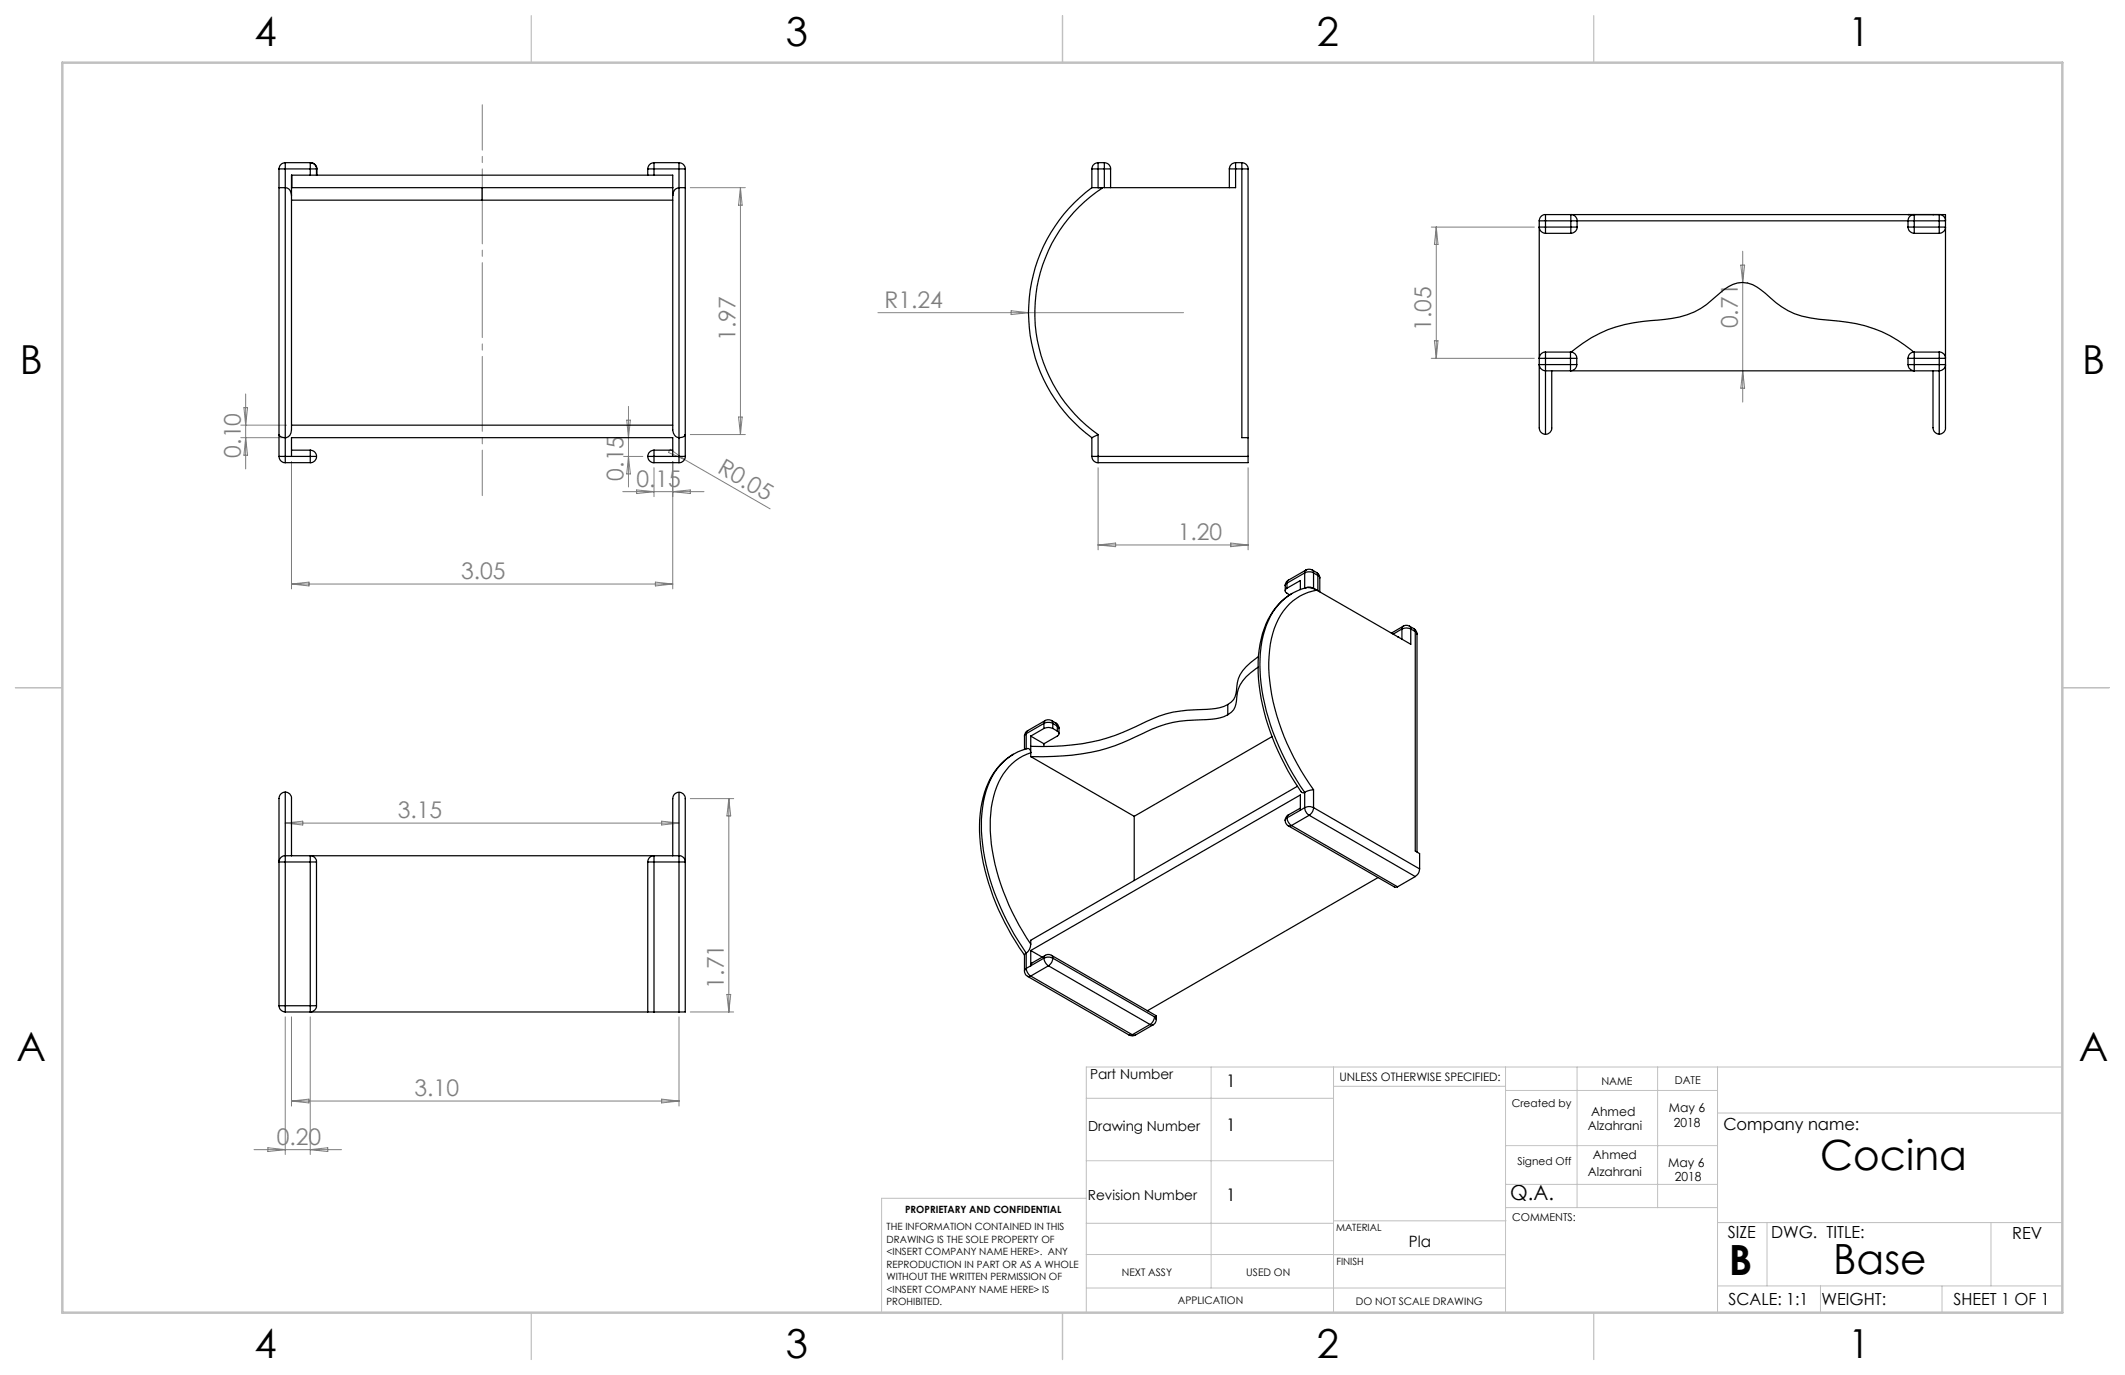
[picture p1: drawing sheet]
<svg xmlns="http://www.w3.org/2000/svg" width="432mm" height="279mm" viewBox="0 0 432 279" stroke-linecap="round" stroke-linejoin="round" font-family="sans-serif">
<g fill="none" stroke="#c0c0c0" stroke-width=".2">
<path d="M246.1 216.8v44.9M271 216.8v49.9M305.9 216.8v49.9M320.5 216.8v28.6M336.8 216.8v28.6M349 216.8v49.9M419.1 216.8h-198.4v49.9M220.7 235.9h50.3M220.7 223.2h50.3M271 220.7h34.9M305.9 232.8h43.1M305.9 221.6h43.1"/>
<path d="M349 226.2h70.1M220.7 248.6h50.3M220.7 254.9h50.3M220.7 243.5h-41.6v23.2M271 255h34.9M271 248.1h35M305.9 240.7h43.1M306 245.4h43M349 248.4h70.1M359.1 248.4v12.9M404.6 248.4v12.9M220.7 261.7h85.2"/>
<path d="M349 261.3h70.1M369.9 261.3v5.4M394.6 261.3v5.4"/>
</g>
<path d="M108 3.2v9.5M215.9 3.2v9.5M323.8 3.2v9.5M3.1 139.7h9.6M419.1 139.7h9.5M108 266.7v9.6M215.9 266.7v9.6M323.8 266.7v9.6" fill="none" stroke="#c0c0c0" stroke-width=".25"/>
<path d="M12.7 12.7h406.4v254h-406.4z" fill="none" stroke="#c0c0c0" stroke-width=".5"/>
<g fill="none" stroke="#808080" stroke-width=".2">
<path d="M140.3 38.1h11.1M150.5 38.1v50.2M150.5 38.1l.3 3.6h-.7zM290.8 46.1h21M291.9 46.1v26.7M291.9 46.1l.3 3.6h-.7zM353.7 53.9h.8l-.4 3.5zM354.1 51v30.7M355.1 57.4h.1M178.4 63.5h62.1M205.5 63.1l3.5 .4-3.5 .4zM290.8 72.8h21"/>
<path d="M291.5 69.3h.7l-.3 3.5zM354.1 75.4l.4 3.5h-.8zM48.9 88.9h9.3M48.9 86.4h9.3M49.6 82.8h.7l-.4 3.6zM49.9 80v15.3M49.9 88.9l.4 3.6h-.7zM59.2 93.8v25.9M126.5 99.9h16.6M126.7 92.7h3.9M127.4 85.4h.7l-.4 3.5zM127.7 82.6v16.4"/>
<path d="M127.7 92.7l.4 3.6h-.7zM129.4 99.6l3.5 .3-3.5 .4zM132.9 95v5.9M136.2 91.3l2.9 2.1-3.3-1.5zM136.7 93.8v25.9M136.7 99.9l3.6-.3v.7zM138 92.7l1.1 .7M139.1 93.4l17.4 10M140.3 88.3h11.1M150.1 84.7h.7l-.3 3.6zM223.1 95v16.7M253.6 95v16.7"/>
<path d="M59.2 118.7h77.5M59.2 118.7l3.6-.4v.8zM133.2 118.3l3.5 .4-3.5 .4zM223.1 110.7h30.5M223.1 110.7l3.6-.4v.8zM250.1 110.3l3.5 .4-3.5 .4zM58 167.3h80M58 167.3l3.5-.4v.7zM134.4 166.9l3.6 .4-3.6 .3zM140.3 162.3h8.8M148.1 162.3v43.3M148.1 162.3l.4 3.5h-.8z"/>
<path d="M58 206.6v28M59.2 206.6v18.2M63 206.6v28M138 206.6v18.2M140.3 205.6h8.8M147.7 202.1h.8l-.4 3.5zM51.6 233.6h17.8M54.4 233.2l3.6 .4-3.6 .4zM59.2 223.7l3.6-.4v.8zM59.2 223.7h78.8M63 233.6l3.6-.4v.8zM134.4 223.3l3.6 .4-3.6 .4z"/>
</g>
<path d="M98 100.7v-79.4" fill="none" stroke="#808080" stroke-width=".2" stroke-dasharray="15.2 1.3 1.3 1.3" stroke-dashoffset="6"/>
<g fill="none" stroke="#000" stroke-width=".25">
<path d="M56.7 38.1v50.2M56.7 34.3h1.3M56.7 38.1h1.3M56.7 34.3v3.8M58 38.1v50.8M58 38.1a1.46 1.46 0 0 1 1.2 1.6M58 33.1v1.2M58 33.1a1.33 1.33 0 0 0-1.3 1.2M58 34.3h5M58 34.3v3.8M58 33.1h5.1M59.2 39.7v45.7a5.2 5.2 0 0 1-.3 3.1l-.3 .3-.6 .1"/>
<path d="M59.2 38.1h38.8M59.3 35.6v2.5M63 34.3h1.3M63 35.6h1.3M63 34.3v-1.2a1.19 1.19 0 0 1 1.3 1.2M63 35.6h-3.8v4.1M63 34.3v1.3M63.1 33.1a1.26 1.26 0 0 1 1.3 1.2M63.1 33.1h.1M64.3 35.6h67.3M64.3 34.3h.1M64.3 34.3v1.3"/>
<path d="M64.4 34.3l-.1 1.3M98 38.1h38.7M98 38.1v2.6M131.6 34.3h1.3M131.6 35.6h1.3M131.6 34.3v1.3M132.9 33.1a1.33 1.33 0 0 0-1.3 1.2M132.9 33.1v1.2M132.9 35.6h3.8v4.1M132.9 34.3v1.3M132.9 34.3h5.1M132.9 33.1h5.1"/>
<path d="M136.7 39.7v46.7a1.98 1.98 0 0 0 1.3 2.5M138 38.1v50.8M138 38.1a1.45 1.45 0 0 0-1.3 1.6M138 34.3h1.2M138 38.1h1.2M138 33.1v1.2M138 33.1a1.26 1.26 0 0 1 1.2 1.2M138 34.3v3.8M139.2 38.1v50.2M139.2 34.3v3.8M221.9 38.1a31.5 31.5 0 0 0 0 50.8M221.9 34.3h1.2"/>
<path d="M221.9 38.1h1.2M221.9 34.3v3.8M223.1 38.1h1a30.3 30.3 0 0 0-1 50.2M223.1 33.1a1.33 1.33 0 0 0-1.2 1.2M223.1 33.1v1.2M223.1 34.3h1.3M223.1 33.1h1.3M223.1 34.3v3.8M224.4 34.3h1.3M224.4 33.1v1.2M224.4 33.1a1.26 1.26 0 0 1 1.3 1.2M224.4 34.3v3.8h26.7v-3.8"/>
<path d="M225.7 34.3v3.8M249.8 34.3h1.3M249.8 34.3v3.8M251.1 33.1v1.2M251.1 33.1a1.33 1.33 0 0 0-1.3 1.2M251.1 34.3h1.2M251.1 33.1h1.2M252.3 34.3h1.3M252.3 33.1v1.2M252.3 33.1a1.26 1.26 0 0 1 1.3 1.2M252.3 34.3v54.6h1.3M253.6 34.3v58.4"/>
<path d="M59.2 40.7h38.8M98 40.7h38.7M312.8 44.9h1.2M312.8 44.9v29.2M314 43.6v1.3M314 43.6a1.26 1.26 0 0 0-1.2 1.3M314 46.1v1.3M314 46.1h-1.2a1.19 1.19 0 0 0 1.2 1.3M314 43.6h81.3v30.5M314 44.9h5.2M314 46.1h5.2M314 47.4h5.2"/>
<path d="M314 44.9v1.2M319.2 44.9v-1.2a1.13 1.13 0 0 1 1.3 1.2M319.2 44.9h1.3M319.2 46.1v1.3M319.2 46.1h1.3M319.2 44.9v1.2M320.5 46.1a1.26 1.26 0 0 1-1.3 1.3M320.5 44.9h67.2M320.5 44.9v1.2M387.7 46.1h1.3M387.7 44.9h1.3M387.7 46.1a1.33 1.33 0 0 0 1.3 1.3"/>
<path d="M387.7 43.6h.1M387.7 43.6h1.3M387.7 44.9v1.2M389 46.1v1.3M389 43.6v1.3M389 43.6a1.26 1.26 0 0 0-1.3 1.3M389 43.6h.1M389 44.9v1.2M389 44.9h5.1M389 46.1h5.1M389 47.4h5.1M392.8 43.6h.1"/>
<path d="M394.1 46.1h1.2a1.13 1.13 0 0 1-1.2 1.3M394.1 43.6a1.11 1.11 0 0 1 1.2 1.3h-1.2zM394.1 46.1v1.3M394.1 44.9v1.2M312.8 74.1v12.1a1.52 1.52 0 0 0 1.2 2M312.8 74.1h1.2M312.8 74.1a1.33 1.33 0 0 0 1.2 1.3M314 74.1v1.3M314 71.5a1.21 1.21 0 0 0-1.2 1.3h1.2M314 71.5v1.3M314 75.4v12.8M314 75.4h80.1"/>
<path d="M314 74.1h5.1M314 72.8v1.3M314 72.8h5.1M314 71.5h5.1M315.3 75.4v11.2a1.29 1.29 0 0 1-1.3 1.6M319.1 74.1v1.3a1.26 1.26 0 0 0 1.3-1.3M319.1 74.1h1.3M319.1 72.8h1.3M319.1 71.5a1.21 1.21 0 0 1 1.3 1.3M319.1 71.5v1.3M319.1 72.8v1.3M319.3 71.5a26 26 0 0 1 16-6.3l1.5-.1a16.8 16.8 0 0 0 11.5-4.5 11.1 11.1 0 0 1 4.8-3.1 6.5 6.5 0 0 1 5.6 2.1 16.2 16.2 0 0 0 10.9 5.3l2 .2a27.3 27.3 0 0 1 17.3 6.4"/>
<path d="M320.4 72.8v1.3M387.7 74.1a1.26 1.26 0 0 0 1.3 1.2v-1.2M387.7 74.1h1.3M387.7 72.8h1.3M387.7 72.8v1.3M389 71.5v1.3M389 71.5a1.26 1.26 0 0 0-1.3 1.3M389 72.8v1.3M389 74.1h5.1M389 72.8h5.1M389 71.5h5.1M392.8 75.4v10.9a1.46 1.46 0 0 0 1.3 1.9"/>
<path d="M394.1 74.1v1.3M394.1 74.1h1.2M394.1 71.5a1.11 1.11 0 0 1 1.2 1.3h-1.2M394.1 71.5v1.3M394.1 75.4v12.8M394.1 72.8v1.3M395.3 74.1v12.1a1.6 1.6 0 0 1-1 2h-.2M395.3 74.1a1.26 1.26 0 0 1-1.2 1.3M56.7 88.3a1.11 1.11 0 0 0 1.3 .6M56.7 92.7a1.26 1.26 0 0 0 1.3 1.3M56.7 92.7h1.3M56.7 88.3v4.4"/>
<path d="M58 92.7v1.3M58 88.9v3.8M58 92.7h5M58 94h5M59.2 92.7v-3.8h77.5v3.8M59.2 91.5h3.8M59.2 86.4h77.5M63 91.5v1.2M63 92.7v1.3M63 92.7h1.3M63 91.5a1.26 1.26 0 0 1 1.3 1.2M64.3 92.7a1.21 1.21 0 0 1-1.3 1.3"/>
<path d="M131.6 92.7h1.3M131.6 92.7a1.26 1.26 0 0 0 1.3 1.3M132.9 91.5a1.33 1.33 0 0 0-1.3 1.2M132.9 91.5v1.2M132.9 92.7v1.3M132.9 92.7h5.1M132.9 91.5h3.8M132.9 94h5.1M138 92.7v1.3M138 92.7h1.2M138 88.9v3.8M139.2 88.3a1.02 1.02 0 0 1-1.2 .6"/>
<path d="M139.2 92.7a1.21 1.21 0 0 1-1.2 1.3M139.2 88.3v4.4M221.9 92.7a1.26 1.26 0 0 0 1.2 1.3M221.9 92.7h1.2M221.9 88.9v3.8M223.1 88.3l-1.2 .6M223.1 92.7v1.3M223.1 92.7h30.5M223.1 88.3v4.4M253.6 92.7v1.3h-30.5M261.2 119v1.1M261.5 119.5a.55 .55 0 0 0-.3 .5 .55 .55 0 0 0 .3 .5l.6 .4"/>
<path d="M261.5 118.5l-.3 .2v.3M261.5 119.5l2.7-1.5v1.8M261.5 118.5v1M261.8 117.9a1.29 1.29 0 0 0-.6 1.1M261.8 117.9l-.3 .6M265.1 116.4a2.02 2.02 0 0 1 1.8 0M265.1 116.4v3.1M265.1 116.4l-3.6 2.1M265.3 119.4l1-.1 .6 .2M265.4 115.8l.5-.1 .8 .1M265.4 115.8l-.3 .6M265.4 115.8l-3.6 2.1"/>
<path d="M266.7 115.8l.2 .6M266.7 115.8l.8 .5M266.9 116.4v3.1M266.9 119.5l.7 .4M266.9 116.4l.9 .5M267.5 116.3a1.29 1.29 0 0 1 .7 1.1M267.5 116.3l.3 .3v.3M267.6 119.9a3.7 3.7 0 0 0-4 .2l-1.2 .6M267.6 119.9a11.3 11.3 0 0 0-9 8.8 31.5 31.5 0 0 0 1.3 18.1 51.5 51.5 0 0 0 7 13.7M267.8 116.9l.4 .5M267.8 116.9v3.2l18.9 10.8v-3.1M268.2 117.4v2.9"/>
<path d="M255.7 135.6a8.7 8.7 0 0 0-4.3 5.2l-.1 .8a3.7 3.7 0 0 1-1.8 3.6M255.7 133.4a10 10 0 0 0-4.1 4.5l-.3 1.7a3.7 3.7 0 0 1-1.8 3.6M262.4 120.7a13.7 13.7 0 0 0-6.1 9.1 32.9 32.9 0 0 0 1.3 17.5 52.8 52.8 0 0 0 6.8 13.6M262.4 120.7a13.5 13.5 0 0 0-6 9.5 37.5 37.5 0 0 0 3.4 21.4l2 4.1 3.3 5.3M284 129.4h.1M284.9 127.8a2.02 2.02 0 0 1 1.8 0M284.9 127.8v2.1M284.9 127.8l-1.8 1.1M285.2 127.2a1.23 1.23 0 0 1 1.2 0M285.2 127.2l-.3 .6M285.2 127.2l-2.5 1.5M286.4 127.2l.3 .6"/>
<path d="M286.4 127.2l.9 .5M286.7 127.8l.9 .5M287.3 127.7a1.41 1.41 0 0 1 .6 1.2M287.3 127.7l.3 .6M287.6 128.3l.3 .6M287.6 128.3v44.6l.9 .6v3.1M287.9 128.9v44.2M205.8 153.4l1.8-.9 1.4-.4a.79 .79 0 0 1 .4 .9 12.3 12.3 0 0 0-7.8 9.9 34.3 34.3 0 0 0 2.8 19.6l1.2 2.7 1.4 2.8 2.4 3.8M208.2 149.6v2.7M208.5 149.1l-.3 .5M208.5 149.1v3.1M208.8 148.5a1.29 1.29 0 0 0-.6 1.1"/>
<path d="M208.8 148.5l-.3 .6M209.4 149.6v4.1M209.4 153.7l21.1 12.2M209.4 149.6l2.7 1.5M212.1 148a2.02 2.02 0 0 1 1.8 0M212.1 147a2.02 2.02 0 0 1 1.8 0M212.1 147l-3.6 2.1M212.1 147v1M212.1 151.1v.6M212.1 148l-2.7 1.6M212.4 146.4l.5-.1 .8 .1M212.4 146.4l-.3 .6"/>
<path d="M212.4 146.4l-3.6 2.1M213.7 146.4l.2 .6M213.7 146.4l.9 .5M213.9 148l.9 .6M213.9 147v1M213.9 147l.9 .5M214.6 146.9a1.29 1.29 0 0 1 .6 1.1M214.6 146.9l.2 .6M214.8 148.6a.55 .55 0 0 1 .4 .5 .55 .55 0 0 1-.4 .5l-2.7 1.5M214.8 147.5l.4 .5M214.8 147.5v1.1M215.2 148v1.1"/>
<path d="M249.5 145.2a12.7 12.7 0 0 1-6.3 1.1 23.2 23.2 0 0 0-11.3 2.9 38.7 38.7 0 0 1-17.9 4.5h-4.6M249.5 143.2a12.7 12.7 0 0 1-6.3 1 24.6 24.6 0 0 0-12.4 3.5 42.3 42.3 0 0 1-21.4 4M249.5 143.2v2M258.5 149.7l-28 16.2M263.6 159.8l-54.2 31.3v.7M56.7 175.2h1.3M56.7 175.2v29.2M58 161a1.41 1.41 0 0 1 1.2 1.8v11.1M58 161a1.38 1.38 0 0 0-1.3 1.7v12.5M58 173.9v1.3M58 173.9a1.26 1.26 0 0 0-1.3 1.3M58 161v12.9"/>
<path d="M58 175.2v29.2M58 175.2h5M58 173.9h80M63 175.2h1.3M63 175.2v-1.2a1.13 1.13 0 0 1 1.3 1.2M63 175.2v29.2M64.3 175.2v29.2M131.6 175.2h1.3M131.6 175.2a1.15 1.15 0 0 1 1.3-1.2v1.2M131.6 175.2v30.4M132.9 175.2v30.4M132.9 175.2h5.1"/>
<path d="M138 161a1.46 1.46 0 0 0-1.3 1.9v11M138 161a1.39 1.39 0 0 1 1.2 1.8v12.4M138 175.2h1.2M138 173.9v1.3M138 173.9a1.21 1.21 0 0 1 1.2 1.3M138 161v12.9M138 175.2v30.4M139.2 175.2v30.4h-1.2M230.5 165.9v13M261.2 166.7a1.29 1.29 0 0 0 .6 1.1M261.5 166.2a2.08 2.08 0 0 0 .9 1.5M261.5 166.2l-.3 .5"/>
<path d="M261.8 165.6a1.41 1.41 0 0 0-.6 1.1M261.8 167.8l21.6 12.4h.6M261.8 165.6l-.3 .6M262.4 167.7l-.6 .1M262.4 167.7l21.6 12.5M264.2 164.2l-2.4 1.4M264.2 164.6l-2.7 1.6M264.2 164.6v-3.1l-54.8 31.6M264.4 160.9a.47 .47 0 0 0 .7 .1M265.1 164.1a2.08 2.08 0 0 0 .9 1.6M265.1 164.1a2.02 2.02 0 0 1 1.8 0M265.1 161v3.1"/>
<path d="M265.1 164.1l-.9 .5M266 165.7l21.6 12.4M266 165.7l-3.6 2M266.9 160.5l-1.1 .2-.7 .3M266.9 164.1a1.91 1.91 0 0 1-.9 1.6M266.9 164.1l21.6 12.5M266.9 160.5v3.6M280 178.3l-46.8 27.1M287.6 178.1l-3.6 2.1M288.5 176.6a1.91 1.91 0 0 1-.9 1.5M208.2 197.3a1.29 1.29 0 0 0 .6 1.1M208.5 193.7a48.6 48.6 0 0 1-9.1-24.8 19.9 19.9 0 0 1 3.2-12.7l1.9-2 1.4-.9a13.9 13.9 0 0 0-6.4 9.8 36.2 36.2 0 0 0 2.8 20.4 58.6 58.6 0 0 0 5.9 10.6"/>
<path d="M208.5 193.7l-.3 .3v3.3M208.5 196.8a2.08 2.08 0 0 0 .9 1.5M208.5 196.8l-.3 .5M208.5 193.7v3.1M208.8 198.4l20.6 11.9M209.4 191.8a2.21 2.21 0 0 1-.9 1.9M209.4 198.3l-.6 .1M209.4 193.1v3.2M209.4 196.3l-.9 .5M209.4 193.1l2.4 1.4M209.4 198.3l20.7 12M212.1 194.7a2.08 2.08 0 0 0 .9 1.6"/>
<path d="M212.1 194.7a2.02 2.02 0 0 1 1.8 0M212.1 194.7l-2.7 1.6M212.4 194.1a1.23 1.23 0 0 1 1.3 0M212.4 194.1l-2.8 1.7-.2 .5M212.4 194.1l-.3 .6M213 196.3l20.7 11.9M213 196.3l-3.6 2M213.7 194.1l.2 .6M213.7 194.1l21.3 12.3M213.9 194.7a1.91 1.91 0 0 1-.9 1.6M213.9 194.7l20.7 11.9M56.7 204.4a1.33 1.33 0 0 0 1.3 1.2"/>
<path d="M56.7 204.4h1.3M58 204.4v1.2M58 205.6h73.6M58 204.4h5M63 204.4v1.2a1.26 1.26 0 0 0 1.3-1.2M63 204.4h1.3M131.6 205.6h1.3M132.9 205.6h5.1M229.4 210.3a1.23 1.23 0 0 0 1.3 0M230.1 210.3h-.7M230.1 210.3h.6M233.7 208.2h.6"/>
<path d="M233.7 208.2l-3.6 2.1M234.3 208.2l-3.6 2.1M234.6 206.6a2.08 2.08 0 0 1-.9 1.6M234.6 206.6l.4 .6M235 207.2a1.29 1.29 0 0 1-.7 1M235 206.4l-.4 .2M235 206.4v.8"/>
</g>
<g font-size="8.5">
<text x="369.9" y="237.7">Cocina</text>
<text x="351.3" y="259">B</text>
<text x="372.5" y="258.9">Base</text>
</g>
<g font-size="8.1">
<text x="51.7" y="9.3">4</text>
<text x="159.7" y="9.3">3</text>
<text x="267.6" y="9.3">2</text>
<text x="375.6" y="9.3">1</text>
<text x="4" y="76">B</text>
<text x="423.1" y="76">B</text>
<text x="3.3" y="215.7">A</text>
<text x="422.4" y="215.7">A</text>
<text x="51.7" y="276">4</text>
<text x="159.7" y="276">3</text>
<text x="267.6" y="276">2</text>
<text x="375.6" y="276">1</text>
</g>
<g font-size="4.7" fill="#808080">
<text x="179.7" y="62.5">R1.24</text>
<text x="149.4" y="69.3" transform="rotate(-90 149.4 69.3)">1.97</text>
<text x="290.8" y="67.2" transform="rotate(-90 290.8 67.2)">1.05</text>
<text x="353.1" y="66.7" transform="rotate(-90 353.1 66.7)">0.71</text>
<text x="48.9" y="93" transform="rotate(-90 48.9 93)">0.10</text>
<text x="145.6" y="96" transform="rotate(30 145.6 96)">R0.05</text>
<text x="126.7" y="97.6" transform="rotate(-90 126.7 97.6)">0.15</text>
<text x="129.3" y="98.9">0.15</text>
<text x="239.3" y="109.7">1.20</text>
<text x="93.7" y="117.6">3.05</text>
<text x="80.8" y="166.2">3.15</text>
<text x="147.1" y="200.9" transform="rotate(-90 147.1 200.9)">1.71</text>
<text x="84.2" y="222.7">3.10</text>
<text x="56.2" y="232.6">0.20</text>
</g>
<text font-size="4.2" x="306.9" y="243.9">Q.A.</text>
<g font-size="3.5">
<text x="249.2" y="220.8">1</text>
<text x="249.2" y="229.8">1</text>
<text x="249.2" y="244.1">1</text>
</g>
<g font-size="3.4">
<text x="350.2" y="229.5">Company name:</text>
<text x="351.1" y="251.6">SIZE</text>
<text x="359.9" y="251.6">DWG. TITLE:</text>
<text x="408.9" y="251.7">REV</text>
<text x="351.2" y="265.2">SCALE: 1:1</text>
<text x="370.1" y="265.3">WEIGHT:</text>
<text x="396.9" y="265.2">SHEET 1 OF 1</text>
</g>
<text font-size="3.2" x="286.3" y="253.3">Pla</text>
<g font-size="2.8">
<text x="221.5" y="219.3">Part Number</text>
<text x="221.1" y="229.7">Drawing Number</text>
<text x="221.1" y="243.9">Revision Number</text>
</g>
<g font-size="2.5">
<text x="323.3" y="226.8">Ahmed</text>
<text x="339.1" y="226">May 6</text>
<text x="322.6" y="229.7">Alzahrani</text>
<text x="340.1" y="228.9">2018</text>
<text x="322.7" y="238.9">Alzahrani</text>
<text x="323.7" y="235.4">Ahmed</text>
<text x="339" y="237.1">May 6</text>
<text x="340.3" y="240">2018</text>
</g>
<text font-size="2.4" x="272.2" y="219.7">UNLESS OTHERWISE SPECIFIED:</text>
<g font-size="2.2">
<text x="325.4" y="220.4">NAME</text>
<text x="340.3" y="220.2">DATE</text>
<text x="307.2" y="224.9">Created by</text>
<text x="308.4" y="236.7">Signed Off</text>
<text x="307.3" y="248.1">COMMENTS:</text>
</g>
<g font-size="2.1">
<text x="227.9" y="259.2">NEXT ASSY</text>
<text x="253.3" y="259.2">USED ON</text>
<text x="239.3" y="265">APPLICATION</text>
<text x="275.5" y="265.1">DO NOT SCALE DRAWING</text>
</g>
<g font-size="2">
<text x="180.2" y="250">THE INFORMATION CONTAINED IN THIS</text>
<text x="183.9" y="246.4">PROPRIETARY AND CONFIDENTIAL</text>
<text x="271.5" y="250.2">MATERIAL</text>
<text x="180.2" y="252.5">DRAWING IS THE SOLE PROPERTY OF</text>
<text x="180.2" y="255.1">&lt;INSERT COMPANY NAME HERE&gt;. ANY</text>
<text x="180.2" y="257.6">REPRODUCTION IN PART OR AS A WHOLE</text>
<text x="271.5" y="257">FINISH</text>
<text x="180.2" y="260.1">WITHOUT THE WRITTEN PERMISSION OF</text>
<text x="180.2" y="262.6">&lt;INSERT COMPANY NAME HERE&gt; IS</text>
<text x="180.2" y="265.2">PROHIBITED.</text>
</g>
</svg>
